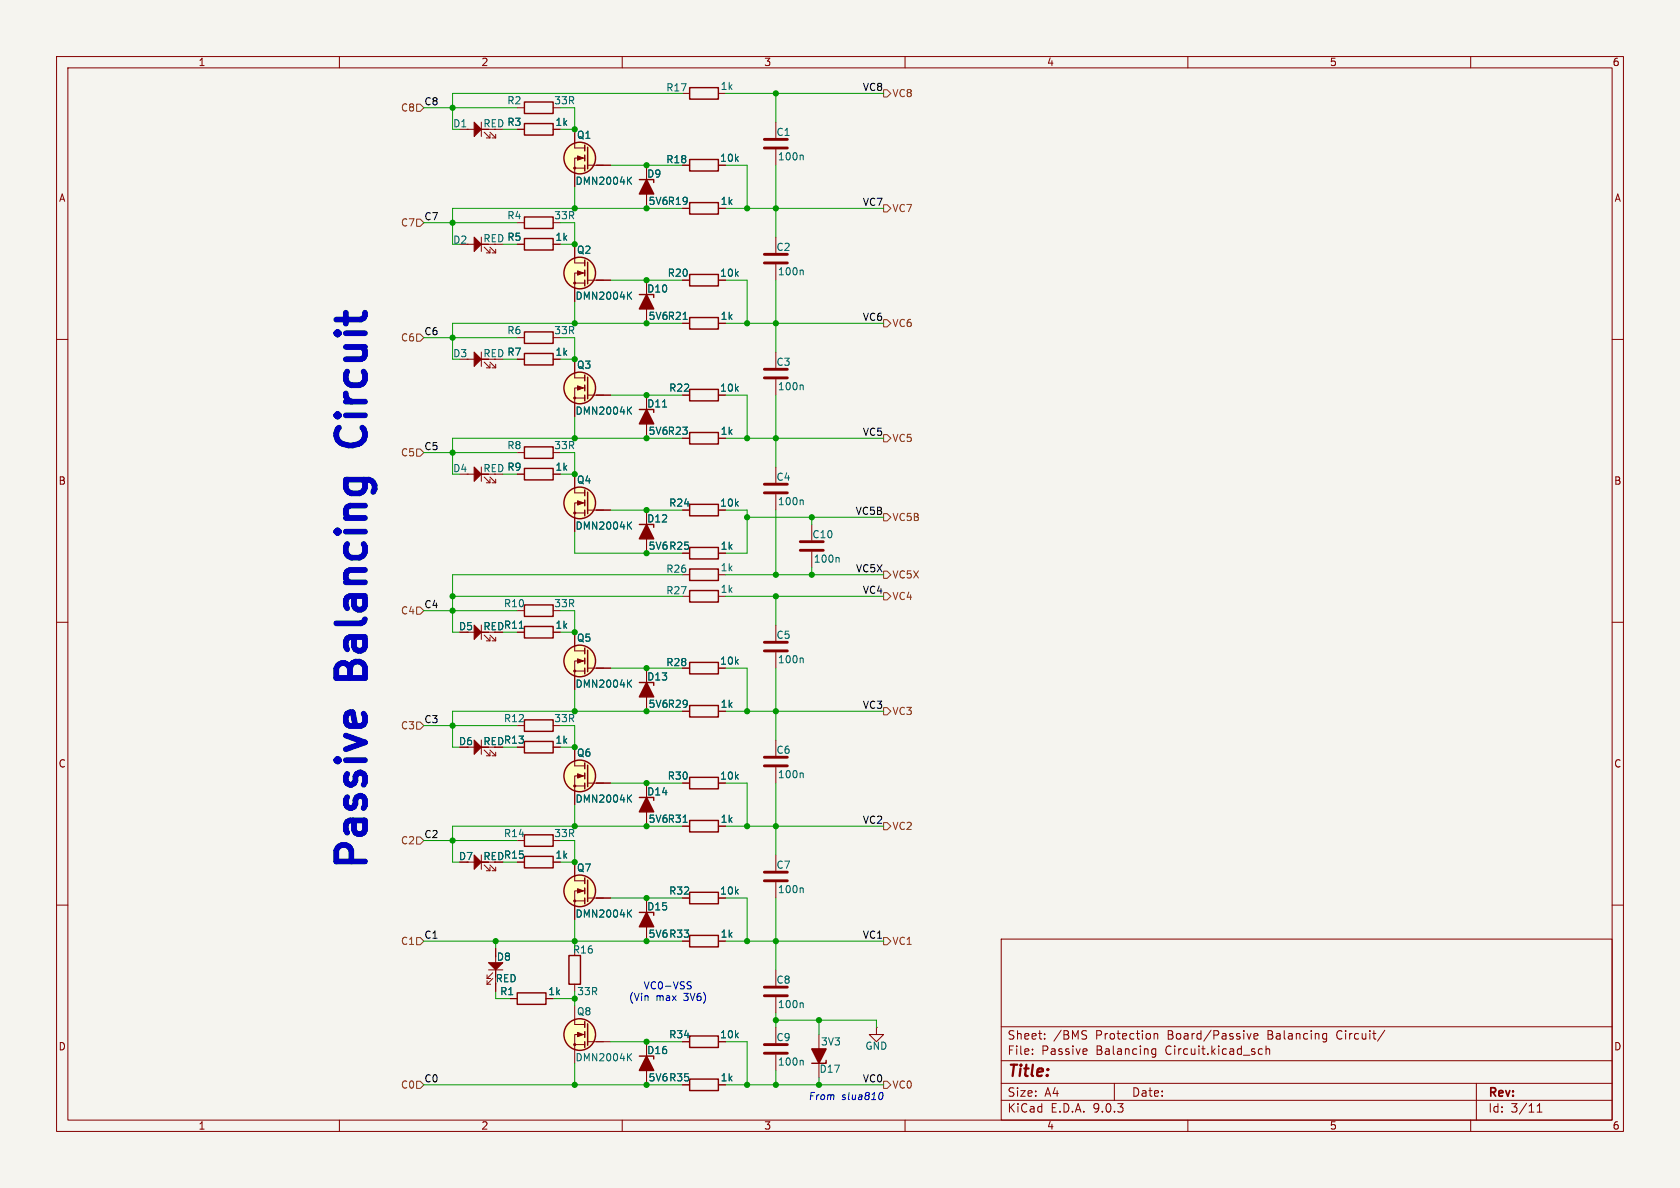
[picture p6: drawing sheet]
<svg xmlns="http://www.w3.org/2000/svg" width="297mm" height="210mm" viewBox="0 0 297 210" stroke-linecap="round" stroke-linejoin="round" font-family="sans-serif">
<path d="M0 0h297v210h-297z" fill="#f5f4ef" stroke="#f5f4ef" stroke-width=".18"/>
<g fill="none" stroke="#840000" stroke-width=".18">
<path d="M10 10h277v190h-277zM12 12h273v186h-273zM60 10v2M91.4 19.1h1.3M110 10v2M120.6 16.5h1.3M160 10v2M210 10v2M260 10v2M81.3 22.9h2.5M85.1 21.6v2.5M85.6 23.4l1 1"/>
<path d="M86 24.4h.6M86.6 23.7v.7M86.6 23.4l1 1M87 24.4h.6M87.6 23.7v.7M91.4 22.9h1.3M91.4 39.4h1.3M101.6 25.4v.8h1.8M101.6 29.7h1.8M103.4 27.9h-1.8v5.1M103.9 29.2h4M114.3 29.2v7.6"/>
<path d="M120.6 29.2h1.3M120.6 36.8h1.3M137.2 21.6v2.8M137.2 26.4v2.8M82.5 43.2h1.3M85.1 41.9v2.6M85.6 43.7l1 1M86 44.7h.6M86.6 44.1v.6M86.6 43.7l1 1M87 44.7h.6M87.6 44.1v.6"/>
<path d="M91.4 59.7h1.3M91.4 43.2h1.3M101.6 45.7v.8h1.8M101.6 50h1.8M103.4 48.3h-1.8v5M103.9 49.5h4M114.3 49.5v7.7M120.6 49.5h1.3M120.6 57.2h1.3M137.2 41.9v2.8M137.2 46.7v2.8M10 60h2"/>
<path d="M82.5 63.5h1.3M85.1 62.2v2.6M85.6 64l1 1M86 65h.6M86.6 64.4v.6M86.6 64l1 1M87 65h.6M87.6 64.4v.6M91.4 63.5h1.3M101.6 66v.8h1.8M101.6 70.4h1.8M103.4 68.6h-1.8v5.1"/>
<path d="M103.9 69.9h4M114.3 69.9v7.6M120.6 77.5h1.3M137.2 62.2v2.8M137.2 67.1v2.8M285 60h2M82.5 83.8h1.3M85.1 82.6v2.5M85.6 84.3l1 1M86 85.3h.6M86.6 84.7v.6M86.6 84.3l1 1"/>
<path d="M87 85.3h.6M87.6 84.7v.6M91.4 83.8h1.3M91.4 80h1.3M101.6 86.4v.7h1.8M101.6 90.7h1.8M103.4 88.9h-1.8v5.1M103.9 90.2h4M114.3 90.2v7.6M137.2 82.6v2.7M137.2 87.4v2.8M143.5 92.7v2.8"/>
<path d="M143.5 97.5v2.8M10 110h2M85.1 110.5v2.5M85.6 112.3l1 1M86 113.3h.6M86.6 112.6v.7M86.6 112.3l1 1M87 113.3h.6M87.6 112.6v.7M91.4 111.8h1.3M101.6 114.3v.8h1.8M101.6 118.6h1.8"/>
<path d="M103.4 116.8h-1.8v5.1M103.9 118.1h4M114.3 118.1v7.6M120.6 101.6h1.3M120.6 118.1h1.3M120.6 105.4h1.3M137.2 110.5v2.8M137.2 115.3v2.8M285 110h2M85.1 130.8v2.6M85.6 132.6l1 1M86 133.6h.6"/>
<path d="M86.6 133v.6M86.6 132.6l1 1M87 133.6h.6M87.6 133v.6M101.6 134.6v.8h1.8M101.6 138.9h1.8M103.4 137.2h-1.8v5M103.9 138.4h4M114.3 138.4v7.7M120.6 138.4h1.3M120.6 125.7h1.3M137.2 130.8v2.8"/>
<path d="M137.2 135.6v2.8M85.1 151.1v2.6M85.6 152.9l1 1M86 153.9h.6M86.6 153.3v.6M86.6 152.9l1 1M87 153.9h.6M87.6 153.3v.6M101.6 154.9v.8h1.8M101.6 159.3h1.8M103.4 157.5h-1.8v5.1M103.9 158.8h4"/>
<path d="M114.3 158.8v7.6M120.6 146.1h1.3M137.2 151.1v2.8M137.2 156v2.8M10 160h2M86.1 172.3v.7M86.1 173.4v.6M86.1 173h.6M86.1 174h.6M86.4 171.5h2.5M87.1 172l-1 1M87.1 173l-1 1"/>
<path d="M87.6 167.6v1.5M87.6 173.8v1.5M90.2 176.5h1.2M101.6 174v1.3M137.2 171.5v2.7M137.2 176.3v2.8M177 166h108v32h-108zM285 160h2M60 198v2M101.6 180.3v.8h1.8M101.6 184.7h1.8M103.4 182.9h-1.8v5.1"/>
<path d="M103.9 184.2h4M110 198v2M114.3 184.2v7.6M137.2 181.6v2.8M137.2 186.4v2.8M144.8 182.9v7.6M154.9 181.6v1.3h1.3l-1.3 1.3-1.2-1.3h1.2M154.9 181.6h.1M160 198v2M177 194.5h108M177 191.5h108M177 187.5h108"/>
<path d="M177 181.5h108M182.5 186.3v.1M182.5 185.5v.1M184.7 183.6v.1M184.7 182.8v.1M191.9 182.2l.2 .1M192 183.1l.1 .2-.1 .3M192 185.4l.2 .4-.7 .1M192.1 186.3l-.1 .1M197 191.5v3M204 182.7v1M204 182.8l.2-.1 .4 .1 .1 .9"/>
<path d="M204.3 185.4v1.2l-.3 .3-.3-.1M204.3 185.5l-.4-.1-.3 .3v.4l.1 .2h.6M210 198v2M220.5 182.7l.3 1 .4-1M221.7 183.2l.7-.1-.1-.3-.4-.1-.2 .2v.7h.6M222.5 186.3l.2 .1 .5-.1M223.2 185.5l-.5-.1-.2 .1M223.8 185.5l.2-.1 .4 .1 .1 .9M223.8 184.9v1.5M234.1 182.7l.4 .1M234.5 183.6l-.4 .1M234.5 182.7v1.2l-.1 .2-.4 .1"/>
<path d="M244.8 182.1l-1.3 2M260 198v2M261 191.5v6.5M271.7 196.6h.9M271.7 195.5l.5-.4v1.5"/>
</g>
<g fill="none" stroke="#840000" stroke-width=".25">
<path d="M92.7 18h5.1v2.1h-5.1zM121.9 15.5h5.1v2h-5.1zM92.7 21.8h5.1v2.1h-5.1zM92.7 38.4h5.1v2h-5.1zM103.4 25.7v1M103.4 27.4v1M103.4 29.2v1M103.9 26v3.8M113 31.8h2.6v.5M121.9 28.2h5.1v2h-5.1zM121.9 35.8h5.1v2h-5.1zM92.7 58.7h5.1v2h-5.1z"/>
<path d="M92.7 42.2h5.1v2h-5.1zM103.4 46v1M103.4 47.8v1M103.4 49.5v1M103.9 46.4v3.8M113 52.1h2.6v.5M121.9 48.5h5.1v2h-5.1zM121.9 56.1h5.1v2.1h-5.1zM92.7 62.5h5.1v2h-5.1zM92.7 79h5.1v2h-5.1zM103.4 66.3v1M103.4 68.1v1"/>
<path d="M103.4 69.9v1M103.9 66.7v3.8M113 72.4h2.6v.5M121.9 68.8h5.1v2.1h-5.1zM121.9 76.5h5.1v2h-5.1zM92.7 82.8h5.1v2h-5.1zM103.4 86.6v1M103.4 88.4v1M103.4 90.2v1M103.9 87v3.8M113 92.7h2.6v.5M121.9 96.8h5.1v2h-5.1z"/>
<path d="M121.9 89.2h5.1v2h-5.1zM92.7 110.7h5.1v2.1h-5.1zM92.7 106.9h5.1v2.1h-5.1zM103.4 114.6v1M103.4 116.3v1M103.4 118.1v1M103.9 114.9v3.8M121.9 100.6h5.1v2h-5.1zM121.9 104.4h5.1v2h-5.1zM121.9 117.1h5.1v2h-5.1zM92.7 131.1h5.1v2h-5.1zM92.7 127.3h5.1v2h-5.1z"/>
<path d="M103.4 134.9v1M103.4 136.7v1M103.4 138.4v1M103.9 135.3v3.8M113 120.7h2.6v.5M121.9 137.4h5.1v2h-5.1zM121.9 124.7h5.1v2h-5.1zM92.7 147.6h5.1v2h-5.1zM92.7 151.4h5.1v2h-5.1zM103.4 155.2v1M103.4 157v1M103.4 158.8v1"/>
<path d="M103.9 155.6v3.8M113 141h2.6v.5M121.9 145h5.1v2.1h-5.1zM121.9 157.7h5.1v2.1h-5.1zM91.4 175.5h5.1v2h-5.1zM100.6 168.9h2v5.1h-2zM113 161.3h2.6v.5M121.9 165.4h5.1v2h-5.1zM103.4 180.6v1M103.4 182.4v1M103.4 184.2v1M103.9 181v3.8"/>
<path d="M113 186.7h2.6v.5M121.9 190.8h5.1v2h-5.1zM121.9 183.1h5.1v2.1h-5.1zM146 187.5v.5h-2.5"/>
<circle cx="102.5" cy="27.9" r="2.79"/>
<circle cx="102.5" cy="48.3" r="2.79"/>
<circle cx="102.5" cy="68.6" r="2.79"/>
<circle cx="102.5" cy="88.9" r="2.79"/>
<circle cx="102.5" cy="116.8" r="2.79"/>
<circle cx="102.5" cy="137.2" r="2.79"/>
<circle cx="102.5" cy="157.5" r="2.79"/>
<circle cx="102.5" cy="182.9" r="2.79"/>
</g>
<g fill="#840000" stroke="#840000" stroke-width=".18">
<path d="M86.4 170.2h2.5l-1.3 1.3v1.2v-1.2z"/>
<path d="M102.1 136.8l1 .4-1 .3z"/>
<path d="M102.1 157.1l1 .4-1 .4z"/>
<path d="M83.8 151.1l1.3 1.3h1.3h-1.3l-1.3 1.3z"/>
<path d="M102.1 182.5l1 .4-1 .4z"/>
<path d="M102.1 27.6l1 .3-1 .4z"/>
<path d="M102.1 47.9l1 .4-1 .3z"/>
<path d="M83.8 62.2l1.3 1.3h1.3h-1.3l-1.3 1.3z"/>
<path d="M83.8 41.9l1.3 1.3h1.3h-1.3l-1.3 1.3z"/>
<path d="M83.8 82.6l1.3 1.2h1.3h-1.3l-1.3 1.3z"/>
<path d="M102.1 68.2l1 .4-1 .4z"/>
<path d="M102.1 88.5l1 .4-1 .4z"/>
<path d="M102.1 116.5l1 .3-1 .4z"/>
<path d="M83.8 130.8l1.3 1.3h1.3h-1.3l-1.3 1.3z"/>
<path d="M83.8 110.5l1.3 1.3h1.3h-1.3l-1.3 1.2z"/>
<path d="M83.8 21.6l1.3 1.3h1.3h-1.3l-1.3 1.2z"/>
<circle cx="101.6" cy="138.9" r=".18"/>
<circle cx="101.6" cy="159.3" r=".18"/>
<circle cx="101.6" cy="184.7" r=".18"/>
<circle cx="101.6" cy="29.7" r=".18"/>
<circle cx="101.6" cy="50" r=".18"/>
<circle cx="101.6" cy="70.4" r=".18"/>
<circle cx="101.6" cy="90.7" r=".18"/>
<circle cx="101.6" cy="118.6" r=".18"/>
</g>
<g fill="none" stroke="#006464" stroke-width=".18">
<path d="M111.1 31.9l.6 .7M111.7 31.3l-.8 .7M141.8 27.4l.2 .2v.7M111.1 52.2l.6 .7M111.7 51.6l-.8 .8M120.8 56.5h.7M141.8 47.7l.2 .2v.7M111.1 72.5l.6 .7M111.7 72l-.8 .7M117.1 72h.8M141.8 68.1l.2 .1v.7M111.1 92.8l.6 .7"/>
<path d="M111.7 92.3l-.8 .7M141.8 88.4l.2 .2v.6M148.2 98.5l.2 .2v.7M91.8 111.1h.7M141.8 116.3l.2 .2v.7M111.1 120.8l.6 .7M111.7 120.2l-.8 .7M141.8 136.6l.2 .2v.7M111.1 141.1l.6 .7M111.7 140.5l-.8 .8M120.8 145.4h.7M141.8 157l.2 .1v.7"/>
<path d="M111.1 161.4l.6 .7M111.7 160.9l-.8 .7M141.8 177.3l.2 .2v.6M111.1 186.8l.6 .7M111.7 186.3l-.8 .7M141.8 187.4l.2 .2v.7"/>
</g>
<g fill="#ffffc2" stroke="#ffffc2" stroke-width=".18">
<circle cx="102.5" cy="137.2" r="2.79"/>
<circle cx="102.5" cy="157.5" r="2.79"/>
<circle cx="102.5" cy="182.9" r="2.79"/>
<circle cx="102.5" cy="27.9" r="2.79"/>
<circle cx="102.5" cy="48.3" r="2.79"/>
<circle cx="102.5" cy="68.6" r="2.79"/>
<circle cx="102.5" cy="88.9" r="2.79"/>
<circle cx="102.5" cy="116.8" r="2.79"/>
</g>
<g fill="none" stroke="#840000" stroke-width=".51">
<path d="M135.1 24.6h4.1M135.1 26.2h4.1M135.1 45h4.1M135.1 46.5h4.1M135.1 65.3h4.1M135.1 66.8h4.1M135.1 85.6h4.1M135.1 87.1h4.1M141.5 95.8h4M141.5 97.3h4M135.1 113.5h4.1M135.1 115.1h4.1"/>
<path d="M135.1 133.9h4.1M135.1 135.4h4.1M135.1 154.2h4.1M135.1 155.7h4.1M135.1 174.5h4.1M135.1 176h4.1M135.1 184.7h4.1M135.1 186.2h4.1"/>
</g>
<g fill="#840000" stroke="#840000" stroke-width=".25">
<path d="M114.3 31.8l1.3 2.5h-2.6z"/>
<path d="M114.3 72.4l1.3 2.5h-2.6z"/>
<path d="M114.3 92.7l1.3 2.6h-2.6z"/>
<path d="M114.3 161.3l1.3 2.5h-2.6z"/>
<path d="M114.3 120.7l1.3 2.5h-2.6z"/>
<path d="M114.3 52.1l1.3 2.5h-2.6z"/>
<path d="M143.5 185.4h2.5l-1.2 2.6z"/>
<path d="M114.3 141l1.3 2.5h-2.6z"/>
<path d="M114.3 186.7l1.3 2.5h-2.6z"/>
</g>
<g fill="none" stroke="#725600" stroke-width=".18">
<path d="M73.7 18.4h.6l.6 .7-.6 .6h-.6zM156.2 15.9h.6l.7 .6-.7 .6h-.6zM73.7 38.7h.6l.6 .7-.6 .6h-.6zM156.2 36.2h.6l.7 .6-.7 .7h-.6zM73.7 59.1h.6l.6 .6-.6 .6h-.6zM156.2 56.5h.6l.7 .7-.7 .6h-.6zM73.7 79.4h.6l.6 .6-.6 .6h-.6zM156.2 76.8h.6l.7 .7-.7 .6h-.6zM156.2 90.8h.6l.7 .6-.7 .7h-.6zM73.7 107.3h.6l.6 .7-.6 .6h-.6zM156.2 101h.6l.7 .6-.7 .6h-.6zM156.2 104.8h.6l.7 .6-.7 .6h-.6z"/>
<path d="M73.7 127.6h.6l.6 .7-.6 .6h-.6zM156.2 125.1h.6l.7 .6-.7 .7h-.6zM73.7 148h.6l.6 .6-.6 .6h-.6zM156.2 145.4h.6l.7 .7-.7 .6h-.6zM73.7 165.7h.6l.6 .7-.6 .6h-.6zM156.2 165.7h.6l.7 .7-.7 .6h-.6zM73.7 191.1h.6l.6 .7-.6 .6h-.6zM156.2 191.1h.6l.7 .7-.7 .6h-.6z"/>
</g>
<g fill="none" stroke="#009600" stroke-width=".18">
<path d="M74.9 19.1h16.5M101.6 19.1v3.8h-2.5M120.6 16.5h-40.6v6.4M128.3 16.5h27.9M137.2 16.5v5.1M74.9 39.4h16.5M101.6 33v3.8M101.6 39.4v3.8h-2.5M107.9 29.2h12.7M120.6 36.8h-40.6v6.4M128.3 29.2h3.8v7.6M128.3 36.8h27.9"/>
<path d="M137.2 29.2v12.7M74.9 59.7h16.5M101.6 53.3v3.9M101.6 59.7v3.8h-2.5M107.9 49.5h12.7M120.6 57.2h-40.6v6.3M128.3 49.5h3.8v7.7M128.3 57.2h27.9M137.2 49.5v12.7M101.6 73.7v3.8M107.9 69.9h12.7M120.6 77.5h-40.6v6.3"/>
<path d="M128.3 69.9h3.8v7.6M128.3 77.5h27.9M137.2 69.9v12.7M74.9 80h16.5M101.6 80v3.8h-2.5M101.6 94v3.8h19M107.9 90.2h12.7M128.3 90.2h3.8v7.6h-3.8M132.1 91.4h24.1M137.2 90.2v11.4M143.5 91.4v1.3M74.9 108h16.5"/>
<path d="M80 105.4h40.6M101.6 108v3.8h-2.5M107.9 118.1h12.7M120.6 101.6h-40.6v10.2h1.3M128.3 118.1h3.8v7.6M128.3 105.4h27.9M128.3 101.6h27.9M137.2 105.4v5.1M137.2 118.1v12.7M143.5 100.3v1.3M74.9 128.3h16.5M101.6 121.9v3.8"/>
<path d="M101.6 128.3v3.8h-2.5M107.9 138.4h12.7M120.6 125.7h-40.6v6.4h1.3M128.3 138.4h3.8v7.7M128.3 125.7h27.9M137.2 138.4v12.7M74.9 148.6h16.5M101.6 142.2v3.9M101.6 148.6v3.8h-2.5M107.9 158.8h12.7M120.6 146.1h-40.6v6.3h1.3M128.3 158.8h3.8v7.6"/>
<path d="M128.3 146.1h27.9M137.2 158.8v12.7M74.9 166.4h45.7M87.6 175.3v1.2h2.6M87.6 166.4v1.2M97.8 176.5h3.8v1.3M101.6 162.6v5M128.3 166.4h27.9M137.2 179.1v2.5M74.9 191.8h45.7M101.6 188v3.8M107.9 184.2h12.7"/>
<path d="M128.3 184.2h3.8v7.6M128.3 191.8h27.9M137.2 189.2v2.6M137.2 180.3h17.7v1.3M144.8 180.3v2.6M144.8 190.5v1.3"/>
</g>
<path d="M121.7 174.2l.4 .1 .1 .3-.2 .2h-.4M121.7 173.6h.5M155.6 193.2l.3-.1a.75 .75 0 0 1-.3 1.3" fill="none" stroke="#0000c2" stroke-width=".18"/>
<g fill="#009600" stroke="#009600" stroke-width=".18">
<circle cx="114.3" cy="146.1" r=".46"/>
<circle cx="114.3" cy="138.4" r=".46"/>
<circle cx="114.3" cy="158.8" r=".46"/>
<circle cx="101.6" cy="146.1" r=".46"/>
<circle cx="101.6" cy="152.4" r=".46"/>
<circle cx="114.3" cy="166.4" r=".46"/>
<circle cx="80" cy="80" r=".46"/>
<circle cx="80" cy="59.7" r=".46"/>
<circle cx="80" cy="108" r=".46"/>
<circle cx="80" cy="128.3" r=".46"/>
<circle cx="80" cy="148.6" r=".46"/>
<circle cx="80" cy="105.4" r=".46"/>
<circle cx="137.2" cy="191.8" r=".46"/>
<circle cx="132.1" cy="191.8" r=".46"/>
<circle cx="114.3" cy="191.8" r=".46"/>
<circle cx="144.8" cy="180.3" r=".46"/>
<circle cx="144.8" cy="191.8" r=".46"/>
<circle cx="137.2" cy="77.5" r=".46"/>
<circle cx="114.3" cy="90.2" r=".46"/>
<circle cx="132.1" cy="77.5" r=".46"/>
<circle cx="114.3" cy="77.5" r=".46"/>
<circle cx="132.1" cy="91.4" r=".46"/>
<circle cx="137.2" cy="105.4" r=".46"/>
<circle cx="137.2" cy="101.6" r=".46"/>
<circle cx="137.2" cy="125.7" r=".46"/>
<circle cx="132.1" cy="125.7" r=".46"/>
<circle cx="143.5" cy="91.4" r=".46"/>
<circle cx="143.5" cy="101.6" r=".46"/>
<circle cx="137.2" cy="180.3" r=".46"/>
<circle cx="137.2" cy="166.4" r=".46"/>
<circle cx="132.1" cy="166.4" r=".46"/>
<circle cx="132.1" cy="146.1" r=".46"/>
<circle cx="137.2" cy="146.1" r=".46"/>
<circle cx="114.3" cy="125.7" r=".46"/>
<circle cx="101.6" cy="125.7" r=".46"/>
<circle cx="114.3" cy="118.1" r=".46"/>
<circle cx="101.6" cy="111.8" r=".46"/>
<circle cx="101.6" cy="132.1" r=".46"/>
<circle cx="87.6" cy="166.4" r=".46"/>
<circle cx="101.6" cy="166.4" r=".46"/>
<circle cx="114.3" cy="184.2" r=".46"/>
<circle cx="101.6" cy="191.8" r=".46"/>
<circle cx="101.6" cy="176.5" r=".46"/>
<circle cx="137.2" cy="36.8" r=".46"/>
<circle cx="132.1" cy="36.8" r=".46"/>
<circle cx="114.3" cy="36.8" r=".46"/>
<circle cx="114.3" cy="29.2" r=".46"/>
<circle cx="114.3" cy="49.5" r=".46"/>
<circle cx="114.3" cy="57.2" r=".46"/>
<circle cx="132.1" cy="57.2" r=".46"/>
<circle cx="137.2" cy="16.5" r=".46"/>
<circle cx="114.3" cy="97.8" r=".46"/>
<circle cx="101.6" cy="83.8" r=".46"/>
<circle cx="101.6" cy="77.5" r=".46"/>
<circle cx="114.3" cy="69.9" r=".46"/>
<circle cx="101.6" cy="57.2" r=".46"/>
<circle cx="101.6" cy="63.5" r=".46"/>
<circle cx="101.6" cy="43.2" r=".46"/>
<circle cx="101.6" cy="36.8" r=".46"/>
<circle cx="137.2" cy="57.2" r=".46"/>
<circle cx="101.6" cy="22.9" r=".46"/>
<circle cx="80" cy="39.4" r=".46"/>
<circle cx="80" cy="19.1" r=".46"/>
</g>
<g font-size="7.1" fill="#0000c2">
<text x="66.3" y="76.7" transform="rotate(-90 66.3 76.7)">Circuit</text>
<text x="66.3" y="120.1" transform="rotate(-90 66.3 120.1)">Balancing</text>
<text x="66.3" y="154.5" transform="rotate(-90 66.3 154.5)">Passive</text>
</g>
<text font-size="2.8" fill="#840000" x="178" y="190.9">Title:</text>
<g font-size="2.1" fill="#840000">
<text x="178" y="184">Sheet:</text>
<text x="186.2" y="184">/BMS</text>
<text x="193.7" y="184">Protection</text>
<text x="206.5" y="184">Board/Passive</text>
<text x="224.3" y="184">Balancing</text>
<text x="236.7" y="184">Circuit/</text>
<text x="178" y="186.7">File:</text>
<text x="184.1" y="186.7">Passive</text>
<text x="193.8" y="186.7">Balancing</text>
<text x="206.2" y="186.7">Circuit.kicad_sch</text>
<text x="178" y="196.9">KiCad</text>
<text x="178" y="194.1">Size:</text>
<text x="184.7" y="194.1">A4</text>
<text x="185.7" y="196.9">E.D.A.</text>
<text x="193.3" y="196.9">9.0.3</text>
<text x="200" y="194.1">Date:</text>
<text x="263" y="194.3">Rev:</text>
<text x="263" y="196.9">Id:</text>
<text x="267.1" y="196.9">3/11</text>
</g>
<g font-size="1.8" fill="#840000">
<text x="35" y="11.9">1</text>
<text x="85" y="11.9">2</text>
<text x="135" y="11.9">3</text>
<text x="185" y="11.9">4</text>
<text x="235" y="11.9">5</text>
<text x="285" y="11.9">6</text>
<text x="98.1" y="22.5">1k</text>
<text x="101.9" y="24.7">Q1</text>
<text x="127.2" y="28.8">10k</text>
<text x="10.3" y="35.9">A</text>
<text x="285.3" y="35.9">A</text>
<text x="127.3" y="36.4">1k</text>
<text x="98.1" y="42.8">1k</text>
<text x="101.9" y="45.1">Q2</text>
<text x="127.2" y="49.1">10k</text>
<text x="127.3" y="56.7">1k</text>
<text x="98.1" y="63.1">1k</text>
<text x="101.9" y="65.4">Q3</text>
<text x="118.2" y="69.4">R22</text>
<text x="127.2" y="69.4">10k</text>
<text x="127.3" y="77.1">1k</text>
<text x="98.1" y="83.4">1k</text>
<text x="10.3" y="85.9">B</text>
<text x="101.9" y="85.7">Q4</text>
<text x="118.2" y="89.8">R24</text>
<text x="127.2" y="89.8">10k</text>
<text x="285.3" y="85.9">B</text>
<text x="114.6" y="97.4">5V6 R25</text>
<text x="127.3" y="97.4">1k</text>
<text x="81" y="111.6">D5</text>
<text x="85.4" y="111.6">REDR11</text>
<text x="98.1" y="111.4">1k</text>
<text x="101.9" y="113.6">Q5</text>
<text x="127.2" y="117.7">10k</text>
<text x="127.3" y="125.3">1k</text>
<text x="81" y="131.9">D6</text>
<text x="85.4" y="131.9">REDR13</text>
<text x="98.1" y="131.7">1k</text>
<text x="10.3" y="135.9">C</text>
<text x="101.9" y="134">Q6</text>
<text x="285.3" y="135.9">C</text>
<text x="127.2" y="138">10k</text>
<text x="127.3" y="145.6">1k</text>
<text x="81" y="152.2">D7</text>
<text x="85.4" y="152.2">REDR15</text>
<text x="98.1" y="152">1k</text>
<text x="101.9" y="154.3">Q7</text>
<text x="118.2" y="158.3">R32</text>
<text x="127.2" y="158.3">10k</text>
<text x="114.6" y="166">5V6 R33</text>
<text x="127.3" y="166">1k</text>
<text x="96.8" y="176.1">1k</text>
<text x="10.3" y="185.9">D</text>
<text x="118.2" y="183.7">R34</text>
<text x="127.2" y="183.7">10k</text>
<text x="285.3" y="185.9">D</text>
<text x="127.3" y="191.4">1k</text>
<text x="35" y="199.9">1</text>
<text x="85" y="199.9">2</text>
<text x="135" y="199.9">3</text>
<text x="185" y="199.9">4</text>
<text x="235" y="199.9">5</text>
<text x="285" y="199.9">6</text>
</g>
<g font-size="1.8" fill="#006464">
<text x="117.7" y="16.4">R17</text>
<text x="127.3" y="16.1">1k</text>
<text x="89.6" y="18.6">R2</text>
<text x="89.6" y="22.5">R3</text>
<text x="117.7" y="29.1">R18</text>
<text x="137.2" y="24.2">C1</text>
<text x="137.4" y="28.5">100n</text>
<text x="101.6" y="32.9">DMN2004K</text>
<text x="114.3" y="31.6">D9</text>
<text x="89.6" y="39">R4</text>
<text x="114.6" y="36.4">5V6R19</text>
<text x="89.6" y="42.8">R5</text>
<text x="137.2" y="44.6">C2</text>
<text x="101.6" y="53.2">DMN2004K</text>
<text x="114.3" y="51.9">D10</text>
<text x="117.9" y="49.1">R20</text>
<text x="137.4" y="48.9">100n</text>
<text x="89.6" y="59.3">R6</text>
<text x="114.6" y="56.7">5V6R21</text>
<text x="89.6" y="63.1">R7</text>
<text x="137.2" y="64.9">C3</text>
<text x="137.4" y="69.2">100n</text>
<text x="101.6" y="73.5">DMN2004K</text>
<text x="114.3" y="72.2">D11</text>
<text x="114.6" y="77.1">5V6R23</text>
<text x="89.6" y="79.6">R8</text>
<text x="89.6" y="83.4">R9</text>
<text x="137.2" y="85.2">C4</text>
<text x="137.4" y="89.5">100n</text>
<text x="101.6" y="93.8">DMN2004K</text>
<text x="114.3" y="92.6">D12</text>
<text x="143.5" y="95.4">C10</text>
<text x="117.7" y="101.4">R26</text>
<text x="127.3" y="101.2">1k</text>
<text x="143.8" y="99.7">100n</text>
<text x="89" y="107.5">R10</text>
<text x="117.7" y="105.3">R27</text>
<text x="127.3" y="105">1k</text>
<text x="137.2" y="113.1">C5</text>
<text x="117.7" y="118">R28</text>
<text x="137.4" y="117.4">100n</text>
<text x="101.6" y="121.8">DMN2004K</text>
<text x="114.3" y="120.5">D13</text>
<text x="114.6" y="125.3">5V6R29</text>
<text x="89" y="127.9">R12</text>
<text x="137.2" y="133.5">C6</text>
<text x="137.4" y="137.8">100n</text>
<text x="101.6" y="142.1">DMN2004K</text>
<text x="114.3" y="140.8">D14</text>
<text x="117.9" y="138">R30</text>
<text x="89" y="148.2">R14</text>
<text x="114.6" y="145.6">5V6R31</text>
<text x="137.2" y="153.8">C7</text>
<text x="114.3" y="161.1">D15</text>
<text x="137.4" y="158.1">100n</text>
<text x="101.6" y="162.4">DMN2004K</text>
<text x="87.5" y="173.8">RED</text>
<text x="87.7" y="170">D8</text>
<text x="101.2" y="168.8">R16</text>
<text x="88.3" y="176.1">R1</text>
<text x="101.9" y="179.7">Q8</text>
<text x="137.2" y="174.1">C8</text>
<text x="137.4" y="178.4">100n</text>
<text x="137.2" y="184.3">C9</text>
<text x="145" y="185">3V3</text>
<text x="152.9" y="185.8">GND</text>
<text x="101.6" y="187.8">DMN2004K</text>
<text x="114.3" y="186.5">D16</text>
<text x="114.6" y="191.4">5V6 R35</text>
<text x="137.4" y="188.6">100n</text>
<text x="144.8" y="189.8">D17</text>
</g>
<g font-size="1.8" fill="#0f0f0f">
<text x="152.4" y="16.2">VC8</text>
<text x="74.9" y="18.7">C8</text>
<text x="74.9" y="39">C7</text>
<text x="152.4" y="36.5">VC7</text>
<text x="74.9" y="59.3">C6</text>
<text x="152.4" y="56.8">VC6</text>
<text x="152.4" y="77.1">VC5</text>
<text x="74.9" y="79.7">C5</text>
<text x="151.2" y="91.1">VC5B</text>
<text x="151.2" y="101.3">VC5X</text>
<text x="74.9" y="107.6">C4</text>
<text x="152.4" y="105.1">VC4</text>
<text x="152.4" y="125.4">VC3</text>
<text x="74.9" y="127.9">C3</text>
<text x="74.9" y="148.2">C2</text>
<text x="152.4" y="145.7">VC2</text>
<text x="74.9" y="166">C1</text>
<text x="152.4" y="166">VC1</text>
<text x="74.9" y="191.4">C0</text>
<text x="152.4" y="191.4">VC0</text>
</g>
<g font-size="1.8" fill="#725600">
<text x="157.7" y="17.4">VC8</text>
<text x="70.8" y="19.9">C8</text>
<text x="70.8" y="40.2">C7</text>
<text x="157.7" y="37.7">VC7</text>
<text x="157.7" y="58">VC6</text>
<text x="70.8" y="60.6">C6</text>
<text x="70.8" y="80.9">C5</text>
<text x="157.7" y="78.3">VC5</text>
<text x="157.7" y="92.3">VC5B</text>
<text x="157.7" y="102.5">VC5X</text>
<text x="157.7" y="106.3">VC4</text>
<text x="70.8" y="108.8">C4</text>
<text x="70.8" y="129.1">C3</text>
<text x="157.7" y="126.6">VC3</text>
<text x="70.8" y="149.5">C2</text>
<text x="157.7" y="146.9">VC2</text>
<text x="70.8" y="167.2">C1</text>
<text x="157.7" y="167.2">VC1</text>
<text x="70.8" y="192.6">C0</text>
<text x="157.7" y="192.6">VC0</text>
</g>
<g font-size="1.8" fill="#009600">
<text x="80" y="22.7">D1</text>
<text x="85.4" y="22.7">RED R3</text>
<text x="97.9" y="18.6">33R</text>
<text x="97.9" y="39">33R</text>
<text x="80" y="43.3">D2</text>
<text x="85.4" y="43">RED R5</text>
<text x="97.9" y="59.3">33R</text>
<text x="80" y="63.3">D3</text>
<text x="85.4" y="63.3">RED R7</text>
<text x="80" y="83.7">D4</text>
<text x="85.4" y="83.7">RED R9</text>
<text x="97.9" y="79.6">33R</text>
<text x="97.9" y="107.5">33R</text>
<text x="97.9" y="127.9">33R</text>
<text x="97.9" y="148.2">33R</text>
<text x="101.9" y="176.1">33R</text>
</g>
<g font-size="1.8" fill="#0000c2">
<text x="111.1" y="177.1">(Vin</text>
<text x="113.7" y="175.1">VC0-VSS</text>
<text x="115.9" y="177.1">max</text>
<text x="121" y="177.1">3V6)</text>
<text x="142.9" y="194.7">From</text>
<text x="148.7" y="194.7">slua810</text>
</g>
</svg>
